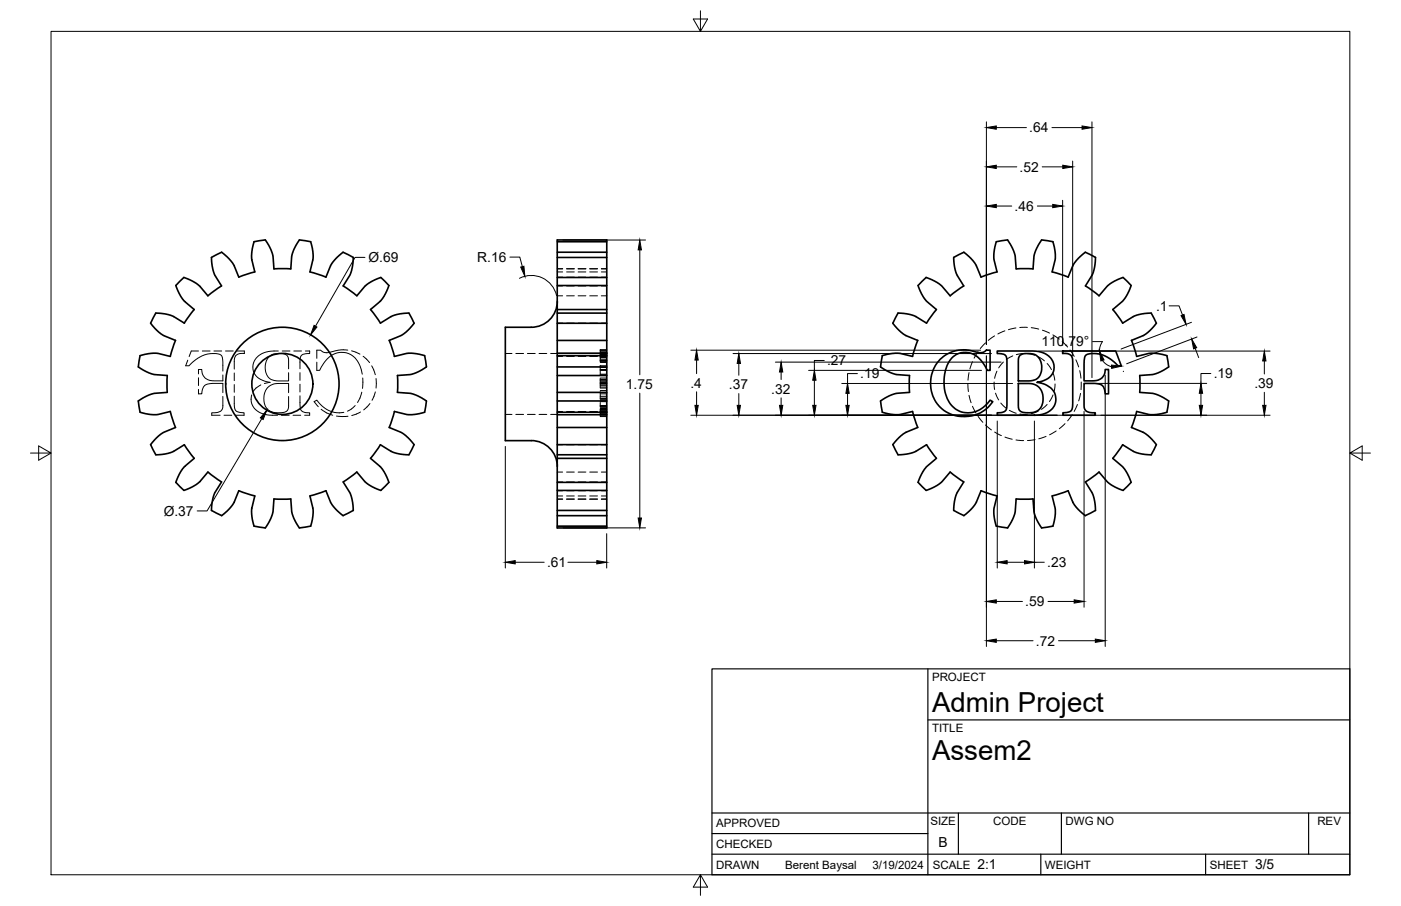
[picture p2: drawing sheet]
<svg xmlns="http://www.w3.org/2000/svg" width="432mm" height="279mm" viewBox="0 0 432 279" stroke-linecap="round" stroke-linejoin="round" font-family="sans-serif">
<!-- layer: Hidden -->
<g fill="none" stroke="#000" stroke-width=".31">
<path d="M171.7 82.9h1.7M171.7 83.9h1.7M171.7 85.5h1.7M171.7 88.2h1.7M171.7 91.2h1.7M171.7 99.7h1.7M171.7 82.8h1.7M174.6 82.9h2.4M174.6 83.9h2.4M174.6 85.5h2.4M174.6 88.2h2.4M174.6 91.2h2.4"/>
<path d="M174.6 99.7h2.4M174.6 82.8h2.4M178.2 82.9h2.4M178.2 83.9h2.4M178.2 85.5h2.4M178.2 88.2h2.4M178.2 91.2h2.4M178.2 99.7h2.4M178.2 82.8h2.4M181.8 82.9h2.3M181.8 83.9h2.3M181.8 85.5h2.3"/>
<path d="M181.8 88.2h2.3M181.8 91.2h2.3M181.8 99.7h2.3M181.8 82.8h2.3M185.3 82.9h1.7M185.3 83.9h1.7M185.3 85.5h1.7M185.3 88.2h1.7M185.3 91.2h1.7M185.3 99.7h1.7M185.3 82.8h1.7M57.9 111.1l-.7 1.7h1.1l2.1-1.9 2.7-1.5 2.3-.4 2.1 .2 .7 .4 .3 .7 .2 4.1"/>
<path d="M61.2 115.3v-1.4h1l.2 1.6 .8 1.1 1.3 .7 1.1 .1 3.1 .1v-1.9M61.2 116.5v2.4M61.2 108.2h-2.3l-.6 1.8M62.4 108.2h2.3M65.9 108.2h2.4M69.5 108.2h2.4M72.2 115v2.4M72.2 118.6v2.4M73.1 108.2h2.2v.8l-1.5 .1-1.1 .5-.5 1.1v3.1M80.4 118.7l-1.5 1-.9 1M85.8 108.2l-3 .2-2 .6-1.4 1-1.1 1.5-.3 1.3v1.2l.9 1.9 1.4 1.1 2.9 .9-1.7 .4M87 108.2h2.4"/>
<path d="M88.9 113.7l-.1-3.5-.4-.7-.8-.3-2-.2-1.8 .4-.9 .6-.9 1.4-.3 1.5 .2 1.7 .6 1.5 1 .9 1.8 .5h3.6v-2.6M90.6 108.2h2.3M92.5 114.9v2.4M92.5 118.5v2.4M94.1 108.2h1.3v.8l-1.7 .2-.9 .5-.3 1.2v2.8M97.6 111.7v2.5h.9l1.6-2.7 2.1-1.9 2.2-.9 2.6 .2 1.9 1 1.2 1.3 1 2 .6 2.2M107.2 108l-2.1-.1-1.8 .3a5.5 5.5 0 0 1-3.5 .4l-1-.6h-1.2v2.5M108.4 108.2l2.5 1M111.8 116.6l-.1 3.2M111.9 109.9l2 1.9M114.6 112.8l1.1 2.7M115.9 116.7v3"/>
<path d="M155.7 109h2.1M159 109h2.4M162.6 109h2.4M166.1 109h2.4M169.7 109h2M171.7 109.9h1.7M174.6 109.9h2.4M178.2 109.9h2.4M181.8 109.9h2.3M185 109.4v1.4h2M185 112.7v1.4h2h-2v1.4M185 110.8v.7"/>
<path d="M185 116.7v1.6h2l-2-.1v1.4M185 109h2h-2M185 108.2h2M185 109.6h2M185 118.5h2M185 119.4h2M185 113.9h2M185 116.6h2M185 117.5h2M185 110.3h2M185 109.3h2M185 109.2h2"/>
<path d="M185 109.8h2M185 111.1h2M185 112.8h2M185 109.5h2M185 111.2h2M185 110h2M185 111.4h2M185 113.3h2M185 115.6h2M185 117h2M185 118.8h2M185 119.7h2"/>
<path d="M185 117.9h2M185 115.4h2M185 111.3h2M185 109.7h2M185 109h2M185 108.7h2M185 108.8h2M185 108h2M185 111.8h2M185 114.2h2M185.3 109.9h1.7M187 107.9h-2v.7h2h-2"/>
<path d="M298.3 118.4l.2 2.4M298.7 114.9l-.4 2.3M299.7 111.5l-.8 2.3M301.4 108.4l-1.2 2.1M303.7 105.7l-1.6 1.8M306.4 117.8l.2 2.3M306.5 103.6l-1.9 1.4M307.3 114.5l-.7 2.2M309.2 111.7l-1.4 1.8M309.7 102l-2.1 1M312.1 109.7l-2 1.2M313.1 101.1l-2.3 .6"/>
<path d="M315.5 109l-2.3 .4M316.7 101h-2.4M316.7 109.1l2.2 .5M317.8 101l2.3 .5M320 110l1.9 1.3M321.3 101.8l2.2 .9M322.7 112.1l1.4 1.9M324.5 103.3l2 1.3M324.5 115l.6 2.3M325.2 118.4l-.3 2.3M327.4 105.3l1.6 1.7M329.8 107.9l1.3 2"/>
<path d="M331.6 111l.9 2.2M332.8 114.3l.4 2.3M333.2 117.8v2.4M61.2 120.1v1.4h1l.3-1.8 .9-1.1 1.8-.3 3.5-.1v2.9M68.7 122.3v3l-.2 1-.5 .5-.6 .3-2.1 .2v.8h2.6M69 128.1h2.4M72.2 122.2v3l.3 1.3 .7 .5 2 .3v.8h-2.6M77.6 121.8l-.2 1.3 .2 1.3 .7 1.4 .9 .9 .9 .6 1.7 .5 3.8 .3M86.7 128.1h2.4M88.9 121.1v-2.8h-3.6l-1.9 .5-1.2 1-.7 1.6-.2 2.1 .5 1.8 .8 1.1 1.3 .7 1.7 .2 2.3-.2 .7-.6 .3-.7v-3.5M90.3 128.1h2.4M92.5 122.1l.2 4.2 .5 .6 .7 .3 1.5 .1v.8h-1.5"/>
<path d="M98.1 125.4l-1.3-1.5 .8-.5 1.4 1.6 2.4 1.6 2.4 .7 2.2-.1M99 126.2l1.6 1.1 1.9 .8M103.7 128.3l3.6 .1M109.5 125.1l-1.2 1-1.2 .7M111.1 127.1l-2.7 1M111.5 120.9l-.6 1.9-.7 1.3M114 124.4l-1.9 2M115.7 120.9l-1 2.5M155.7 127.8h2.1M159 127.8h2.4M162.6 127.8h2.4M166.1 127.8h2.4"/>
<path d="M169.7 127.8h2M171.7 126.9h1.7M171.7 137.2h1.7M174.6 126.9h2.4M174.6 137.2h2.4M178.2 126.9h2.4M178.2 137.2h2.4M181.8 126.9h2.3M181.8 137.2h2.3M185 120.8v1.4h2M185 124.1v1.4h2M185 122.2v.7h2"/>
<path d="M185 126.3v1.4h2h-2v.8h2M185 128.1h2M185 126.2h2M185 127h2M185 126.8h2M185 125.1h2M185 121.5h2M185 120.4h2M185 125.3h2M185 127.2h2M185 126.7h2M185 123.1h2"/>
<path d="M185 126h2M185 126.9h2M185 127.3h2M185 123.9h2M185 123.4h2M185 125.6h2M185 126.1h2M185 122.8h2M185.3 137.2h1.7M298.7 121.9l.6 2.3M299.7 125.3l1.1 2.1M301.5 128.4l1.4 1.8"/>
<path d="M303.7 131.1l1.9 1.5M306.6 133.2l2 1.1M306.8 121.2l1 2.1M308.5 124.3l1.6 1.6M309.7 134.8l2.3 .7M311.1 126.5l2.1 .9M313.1 135.7l2.4 .2M314.3 127.7l2.4 .1M319 135.6l-2.3 .2M320 126.8l-2.2 .8M322.4 134.6l-2.2 .7M322.7 124.7l-1.7 1.5"/>
<path d="M324.5 121.8l-1.1 2M325.5 132.9l-2 1.2M328.3 130.6l-1.8 1.6M330.5 127.9l-1.4 1.9M332.1 124.7l-1 2.2M333 121.3l-.5 2.3M171.7 145.6h1.7M171.7 148.6h1.7M171.7 151.3h1.7M171.7 153h1.7M171.7 153.9h1.7M171.7 154h1.7"/>
<path d="M174.6 145.6h2.4M174.6 148.6h2.4M174.6 151.3h2.4M174.6 153h2.4M174.6 153.9h2.4M174.6 154h2.4M178.2 145.6h2.4M178.2 148.6h2.4M178.2 151.3h2.4M178.2 153h2.4M178.2 153.9h2.4M178.2 154h2.4"/>
<path d="M181.8 145.6h2.3M181.8 148.6h2.3M181.8 151.3h2.3M181.8 153h2.3M181.8 153.9h2.3M181.8 154h2.3M185.3 145.6h1.7M185.3 148.6h1.7M185.3 151.3h1.7M185.3 153h1.7M185.3 153.9h1.7M185.3 154h1.7"/>
</g>
<!-- layer: Visible -->
<g fill="none" stroke="#000" stroke-width=".51">
<path d="M68.3 77.8l-3.1 1.7 .2 2.3 .5 2.2 2.4 4.2-4.2 3-3.2-3.5-1.8-1.1-2.4-1M78.3 74.5l-.6 2.4-.2 2.5 1 4.5-4.9 1.6-2-4.4-1.7-2-1.6-1.3M95.8 74.5l-3.5-.5-1.3 2.1-1 2.4-.4 4.4h-5.2l-.4-4.4-.6-1.8-1.5-2.6-3.6 .4M95.8 74.5l.5 2.4 .2 2.5-1 4.5 5 1.6 1.8-4.2 2.8-3a1.07 1.07 0 0 1 1.7 0l2.1 1.1-.1 1.6-.8 3.6-2.2 3.6 4.2 3 3.2-3.5 1.7-1.1 2.5-1M171.7 74h15.3v88.8h-15.3zM171.7 74.5h15.3M171.7 77.8h15.3M171.7 79.4h15.3M297.1 77.8l-2.1 1a1.07 1.07 0 0 0-1 1.4l.2 2.1 .5 2 2.3 3.9-4.2 3-3.2-3.5-1.7-1.1-2.5-1M307.1 74.5l-.7 2.8-.1 2.3 1 4.3-4.9 1.6-2.1-4.6-1.1-1.3-2.1-1.8M321 74l-1.4 2.5-.8 1.8-.4 4.6h-5.2l-.5-4.6-.7-1.8-1.4-2.4-3.5 .4M321 74l3.5 .5"/>
<path d="M324.5 74.5l.6 2.8 .2 2.3-1 4.3M56.7 85.6l-2.5 2.4 .9 2.3 1.2 1.9 3.6 3.3-3.1 4.1-3.8-2.2-3.3-.8h-1.7l-1.1 2a1.07 1.07 0 0 0 0 1.7l1.7 1.8 1.5 1.2 4 1.7M117.4 85.6l2.5 2.5-1.1 2.4-1 1.7-3.6 3.2 3 4.3 3.9-2.3 3.2-.8 1.7-.1 1.1 2.1a1.07 1.07 0 0 1 0 1.7l-1.6 1.8-1.5 1.2-4 1.7M171.7 95.5h15.3M171.7 85.6h15.3M171.7 88.1h15.3M171.7 96.6h15.3M171.7 99.7h15.3M171.8 92.9a8 8 0 0 1-8.1 8h-8v35h8M285.4 85.6l-1.6 1.6a1.06 1.06 0 0 0-.6 1.6l1.8 3.4 3.6 3.3-3 4.1-3.9-2.2-3.2-.8h-1.7l-1.1 2a1.06 1.06 0 0 0 0 1.7l1.3 1.5 1.7 1.4 4.2 1.8M324.3 83.9l4.9 1.6 1.8-4.2 1.4-1.7 1.5-1.3a1.07 1.07 0 0 1 1.7 0l2 1.1-.1 1.7-.7 3.2-2.3 3.9 4.2 3 3.2-3.5 1.8-1.1 2.4-1M346.1 85.6l2.5 2.4"/>
<path d="M348.6 88.1l-1 2.4-1.1 1.7-3.5 3.2 3 4.2 3.8-2.2 3.3-.8h1.7l1.1 2a1.07 1.07 0 0 1 0 1.7l-1.3 1.5-1.7 1.4-4.2 1.8M42.6 113.2l1.9 1.1 2.3 1 4.8 .5v5.2l-4.4 .4-3.1 1.3-1.5 1 .4 2.3a1.09 1.09 0 0 0 1 1.4l2.2 .4 2 .1 4.3-1 1.6 4.9-4.5 2.1-1.4 1.1-1.8 2.1M43.2 109.7l-.6 3.4M43.2 109.7l2.7-.6 2.3-.2 4.3 1M54.1 105l-1.6 4.9M120 105l1.6 4.9M130.9 109.7l-2.7-.6-2.4-.2-4.2 1M130.9 109.7l.5 3.4M131.4 113.2l-1.8 1.1-2.4 1-4.7 .5v5.2l4.3 .4 3.2 1.3 1.4 .9-.3 2.4a1.09 1.09 0 0 1-1 1.4l-2.3 .4-2 .1-4.2-1-1.6 4.9 4.5 2.1 1.3 1.1 1.8 2.1M171.7 105h15.3M171.7 109.7h15.3M171.7 113.2h15.3"/>
<path d="M171.7 115.8h15.3M171.7 108.9h15.3M271.4 113.2l2.5 1.4 1.8 .8 4.6 .4v5.2l-4.6 .5-1.8 .7-2.4 1.4 .4 3.5 2.7 .7 2.4 .1 4.2-1 1.7 4.9-4.6 2.1-1.3 1.1-1.8 2.1M271.9 109.7l2.7-.6 2.4-.2 4.2 1M271.9 109.7l-.5 3.4M282.9 105l-1.6 4.9M289.8 110.8l2.1-1.6 2.6-1 2.6-.3 2.4 .3a5.5 5.5 0 0 0 3.5 .4l1-.6h1.2v6.2h-.9l-1.7-2.8-2-1.8-1.8-.8-1.9-.1-2.1 .6-1.4 1.1-1.5 2.3-.8 2.8v4.2l.8 3.1 1.4 2.2 1.9 1.6 2 .6h2.5l2.9-1.2 1.2-1 1.4-1.6 .8 .5-1.3 1.6-1.4 1.1-1.7 1-2.2 .7-3.7 .1-2.8-.7-2.4-1.5-1.2-1.1-1.1-1.6-1.2-3-.2-2.2 .1-1.6 .9-3.1 .7-1.3zM307.4 108.2l11.8 .1 2.7 .6 1.8 1.3 .7 1.1 .4 1.3v1.6l-.5 1.2-.9 1-.9 .6-2.9 .9 2 .5 1.2 .5 1.1 .8 1.1 1.4 .4 1.8v1.1l-.4 1.1-.9 1.1-1.7 1.2-2.7 .6-12.3 .1v-.8l1.5-.1 1.1-.6 .3-1.5v-14.3l-.5-1.3-1-.4-1.4-.1zM313.9 118.3l4.4 .1 1.1 .4 1 .9 .8 1.5 .3 2.2-.5 1.9-1 1.2-1.5 .7-1.3 .1-2-.2-1-.5-.3-1.4zM314.4 109.5l1.3-.4h2.2l1.3 .4 1 .9 .7 1.5 .2 2-.5 1.7-.9 1.2-2.1 .7h-3.7v-6.8zM327.5 108.2h16.4l1.7 4.6h-1l-2.8-2.4-2.7-1.2-1.6-.2-2 .2-.8 .3-.4 .6-.2 1.9v5.5l3.2-.1 1.2-.2 1.1-.6 .5-.6 .4-.8 .1-1.3h1.1v7.6h-1.1l-.5-2.1-.7-.8-1.8-.3-3.5-.1 .1 7.7 .6 .9 .4 .2 2.4 .3v.8h-10v-.8l2.2-.4 .5-.6 .3-.7v-14.1l-.1-1.1-.4-.8-1.1-.5-1.5-.1zM348.7 105l1.6 4.9"/>
<path d="M359.6 109.7l-2.7-.6-2.3-.2-4.3 1M359.7 109.7l.5 3.4M360.2 113.2l-2.5 1.4-1.8 .8-4.6 .4v5.2l4.3 .4 3.2 1.3 1.4 .9-.3 2.4a1.09 1.09 0 0 1-1 1.4l-2.3 .4-2 .1-4.3-1-1.6 4.9 4.6 2.1 1.3 1.1 1.8 2.1M46.4 137.1l1.1 2.1a1.07 1.07 0 0 0 1.3 1l2.1-.2 2.1-.6 3.8-2.2 3.1 4.1-3.6 3.3-1.2 1.9-.9 2.3M127.6 137.1l-1 2.1a1.07 1.07 0 0 1-1.4 1l-2.1-.2-2-.6-3.8-2.3-3.1 4.3 3.6 3.2 1 1.7 1.1 2.5M163.8 135.9a8 8 0 0 1 8 8M171.7 121h15.3M171.7 123.7h15.3M171.7 127.1h15.3M171.7 131.8h15.3M171.7 137.1h15.3M171.7 127.9h15.3"/>
<path d="M275.2 137.1l1.7 3.2 2.4-.2 2-.5 4.3-2.4 3 4.1-3.6 3.3-1 1.7-1 2.5M356.4 137.1l-1 2.1a1.07 1.07 0 0 1-1.4 1l-2.1-.2-2.1-.6-3.8-2.3-3 4.3 3.5 3.2 1.1 1.7 1 2.5M54.2 148.7l1.6 1.7a1.06 1.06 0 0 0 1.6 .6l1.7-.8 2.1-1.3 2.9-3.3 4.2 3-2.4 4.2-.5 2.2-.2 2.4 3.1 1.6M119.9 148.7l-1.7 1.7a1.06 1.06 0 0 1-1.6 .6l-1.7-.8-2-1.3-2.9-3.3-4.2 3 2.4 4.2 .5 2.2 .2 2.3-3.2 1.7-1.6-1.3-1.7-2-1.9-4.4-5 1.7 1 3.7v2l-.7 3.6-1.2 .2-2.3 .3-1.1-1.7-1.2-3-.4-4.2h-5.2l-.4 4.4-.6 1.8-1.5 2.6-3.6-.4-.6-2.4-.2-2.5 1-4.5-4.9-1.6-2 4.4-1.7 2-1.6 1.3M171.7 140.3h15.3M171.7 141.4h15.3M171.7 148.8h15.3M171.7 151.2h15.3M171.7 157.4h15.3M171.7 159h15.3M283 148.7l2.4 2.5M285.4 151.2l2.5-1 1.7-1 3.2-3.6 4.2 3-2.4 4.3-.5 2-.2 2.5 3.2 1.6"/>
<path d="M297.1 159l2.1-1.8 1.1-1.3 2.1-4.6 4.9 1.6-1 4.3 .1 2.4 .6 2.5 3.5 .7 1.5-2.5 .7-1.8 .5-4.6h5.2l.4 4.6 .8 1.8 1.4 2.5M324.3 153l1 4.2-.2 2.4-.6 2.7-3.5 .5M348.6 148.7l-1.6 1.7a1.06 1.06 0 0 1-1.6 .6l-3.5-1.8-3.2-3.6-4.2 3 2.3 3.9 .7 3.2 .1 1.7-2 1.1a1.06 1.06 0 0 1-1.7 0l-1.5-1.3-1.4-1.7-1.8-4.2-4.9 1.6M171.7 162.3h15.3"/>
<circle cx="87" cy="118.4" r="9.4"/>
<circle cx="87" cy="118.4" r="17.5"/>
</g>
<!-- layer: Border -->
<path d="M15.7 9.7h400.3v260.1h-400.3zM215.9 3.3v6.4l-2.2-3.8h4.4l-2.2 3.8M9.4 139.7h6.3l-3.8-2.2v4.4l3.8-2.2M416 139.7l3.8 2.2v-4.4l-3.8 2.2h6.4M215.9 269.8l2.2 3.8h-4.4l2.2-3.8v6.3" fill="none" stroke="#000" stroke-width=".31"/>
<!-- layer: Titleblock -->
<path d="M219.4 206.3h196.6v63.5h-196.6zM286 206.3v63.5M286 222h130M219.4 257.1h66.6M219.4 250.7h196.6M295.4 250.7v12.7M327.1 250.7v12.7M403.3 250.7v12.7M219.4 263.4h196.6M320.8 263.4v6.4M371.6 263.4v6.4" fill="none" stroke="#000" stroke-width=".36"/>
<!-- layer: FD_Dimensions -->
<g fill="none" stroke="#000" stroke-width=".31">
<path d="M304 37.6v68.6M307.1 39.3h9.3M324.2 39.3h9.3M336.5 37.6v78.9M307.1 51.5h6.3M321.2 51.5h6.4M330.6 49.7v60M112.5 79.4h-3.1l-12.2 21.2M157.2 79.3h3l.8 2.9M173.5 74h25.5M197.2 77.1v38.5M307.1 63.5h4.7"/>
<path d="M319.7 63.5h4.8M327.5 61.8v44.7M160.1 85.8a8 8 0 0 1 11.4 5.4M360.3 94.3h3.1l1.1 2.9M367.2 99.4l-21.7 8.2M212.9 108h89.3M214.7 111v4.2M225.9 109h79.7M227.7 112.1v3.6M239 111.7h69.6M240.7 114.7v2.4M249.2 114.2h53.3"/>
<path d="M251 117.3v7.7M254 111.2h-3v3M259.4 118.3h52.7M264.3 115.2h-3.1v3.1M304 109.8v89.6M320.1 108.3h71.4M336.7 105.3l3.1 .1-.7 1.3-.2 1.6M338.3 118.2h33.6M339.8 111.2l1.2 1.2 1.6 .7M340.6 115.7v83.7M346.2 114.5l.1 .1M368.4 107.4l1 2.9"/>
<path d="M368.9 103.9l-21.7 8.3M373.2 115.2h-3.1v3M389.7 111.3v4M80.7 129.1l-16.9 28.5h-3M155.7 137.7v37.5M197.2 121.2v38.5M212.9 128.1h178.6M214.7 120.8v4.2M227.7 121.4v3.6M240.7 122.7v2.3M261.2 121.3v3.7M307.4 129.8v45.4"/>
<path d="M318.8 129.8v45.4M334.1 126.9v60.4M370.1 121.3v3.7M389.7 121v4M158.8 173.4h8.9M173.5 162.8h25.5M175 173.4h8.9M187 164.6v10.6M310.4 173.4h5.4M318.8 173.4h3.1M307.1 197.6h11.3M307.1 185.5h8"/>
<path d="M323 185.5h8.1M326.2 197.6h11.4"/>
</g>
<g fill="#000" stroke="#000" stroke-width=".31">
<path d="M304 39.3l3.1-.5v1.1zM333.5 38.8l3 .5-3 .6zM304 51.5l3.1-.6v1.1zM327.6 50.9l3 .6-3 .5zM197.2 74l.5 3.1h-1zM304 63.5l3.1-.5v1.1zM324.5 63l3 .5-3 .6zM160.5 82.4l1-.3 .3 3.1zM364 97.3l.9-.3 .6 3zM96.8 100.4l.9 .5-2 2.4zM214.7 108l.5 3h-1zM227.7 109l.5 3.1h-1z"/>
<path d="M240.7 111.7l.6 3h-1.1zM251 114.2l.5 3.1h-1zM338.9 108.3l1.4 2.7-1 .3zM342.6 112.6l3 .3-3 .7zM367.3 104.6l1.5 2.6-.9 .4zM389.7 108.3l.5 3h-1zM82.2 126.5l-1.1 2.9-.9-.5zM214.2 125h1l-.5 3.1zM227.2 125h1l-.5 3.1zM240.2 125h1.1l-.6 3.1zM250.5 125h1l-.5 3.1zM260.7 125h1l-.5 3.1z"/>
<path d="M261.2 118.3l.5 3h-1zM369.6 125h1l-.5 3.1zM370.1 118.2l.5 3.1h-1zM389.2 125h1l-.5 3.1zM196.7 159.7h1l-.5 3.1zM155.7 173.4l3.1-.5v1zM183.9 172.9l3.1 .5-3.1 .5zM307.4 173.4l3-.5v1zM315.8 172.9l3 .5-3 .5zM304 197.6l3.1-.5v1zM304 185.5l3.1-.5v1zM331.1 185l3 .5-3 .5z"/>
<path d="M337.6 197.1l3 .5-3 .5z"/>
</g>
<g font-size="8.5">
<text x="287.3" y="219.5">Admin Project</text>
<text x="287.3" y="234.5">Assem2</text>
</g>
<g font-size="4.3">
<text x="317.2" y="40.9">.64</text>
<text x="314.3" y="52.9">.52</text>
<text x="312.7" y="65">.46</text>
<text x="113.6" y="80.8">Ø.69</text>
<text x="147.1" y="80.8">R.16</text>
<text x="356.3" y="95.8">.1</text>
<text x="321" y="106.8">110.79°</text>
<text x="254.9" y="112.7">.27</text>
<text x="192.9" y="119.9">1.75</text>
<text x="212.8" y="119.5">.4</text>
<text x="265.2" y="116.7">.19</text>
<text x="374.1" y="116.7">.19</text>
<text x="386.6" y="119.7">.39</text>
<text x="224.7" y="120">.37</text>
<text x="237.7" y="121.4">.32</text>
<text x="50.5" y="159">Ø.37</text>
<text x="168.6" y="174.9">.61</text>
<text x="322.7" y="174.9">.23</text>
<text x="316" y="187">.59</text>
<text x="319.3" y="199.1">.72</text>
<text x="289.3" y="261.2">B</text>
<text x="301.2" y="268.1">2:1</text>
<text x="386.8" y="268.1">3/5</text>
</g>
<g font-size="3.5">
<text x="287.3" y="210.1">PROJECT</text>
<text x="287.3" y="225.8">TITLE</text>
<text x="220.7" y="255.2">APPROVED</text>
<text x="286.7" y="254.5">SIZE</text>
<text x="306.1" y="254.5">CODE</text>
<text x="328.4" y="254.5">DWG NO</text>
<text x="406" y="254.5">REV</text>
<text x="220.7" y="261.5">CHECKED</text>
<text x="220.7" y="267.9">DRAWN</text>
<text x="242" y="267.9">Berent Baysal</text>
<text x="268.9" y="267.9">3/19/2024</text>
<text x="287.5" y="267.9">SCALE</text>
<text x="322.1" y="267.9">WEIGHT</text>
<text x="372.9" y="267.9">SHEET</text>
</g>
</svg>
